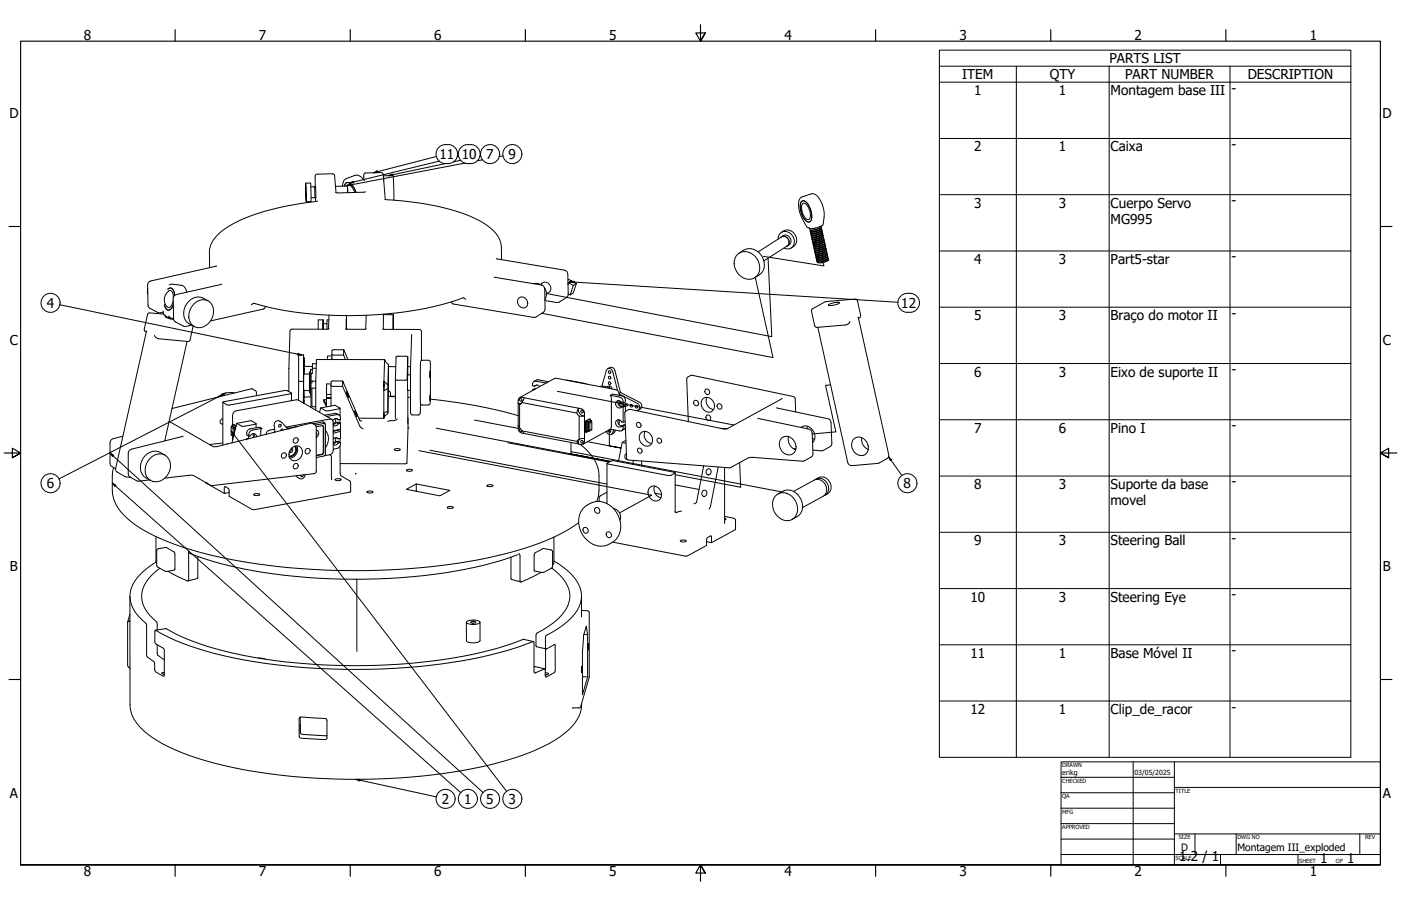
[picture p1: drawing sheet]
<svg xmlns="http://www.w3.org/2000/svg" width="864mm" height="559mm" viewBox="0 0 864 559" stroke-linecap="round" stroke-linejoin="round" font-family="sans-serif">
<!-- layer: Tweak Trail (ANSI) -->
<g fill="none" stroke="#000" stroke-width=".62">
<path d="M471 158l37 6-1-2M473 159l3 49-139-27M466 171l11 50-143-28M512 237l-3 1 6 28-14 2M292 259l27 5M344 241l108 21M258 278l144 27-20 11M265 278l109 21M269 264l107 21-24-5v-7M313 273l62 12M352 279l130 24M376 265v10l7 1-21-4"/>
<path d="M456 285l1 16-41-8M404 304l4 1M220 357v45"/>
</g>
<!-- layer: Visible (ANSI) -->
<g fill="none" stroke="#000" stroke-width=".62">
<path d="M188 113h3l1 7v4h-3M188 113l1 11zM194 115v7h-2M194 115h1v4v3h-1M194 115h-2M194 115v-7h1l10-1 1 1 1 11M212 115a2.1 2.1 0 0 1 2-2 2.1 2.1 0 0 1 2 1l3 5M214 115h-7M214 115a2.4 2.4 0 0 1 4 1l1 3M214 115h.1M214 114v5zM224 111v-3l1-1h11l1 16"/>
<path d="M225 111a6 6 0 0 0-6-3l-6 2a4 4 0 0 0-2 5M225 118l-18 1M236 109l1 3M236 108h6l1 15M194 122l1 2M196 124a156 156 0 0 0-53 14 25 25 0 0 0-14 16v11M237 123a168 168 0 0 1 56 12 25 25 0 0 1 16 16v9M494 124a4 4 0 0 1 5 3 9 9 0 0 1 0 10 7 7 0 0 1-5-7l-1-4zM495 126a3 3 0 0 1 4 3l1 4a2.1 2.1 0 0 1-2 3 8 8 0 0 1-3-10zM506 139v1a10 10 0 0 1-7 2v-1M306 160l42 7 1 1 1 1v12v2l-6 4-8-2M455 157a9 9 0 0 1 13 8 7 7 0 0 1-4 7 7 7 0 0 1-9-3 9 9 0 0 1 0-12z"/>
<path d="M456 156a9 9 0 0 1 14 2 9 9 0 0 1-5 13M467 155l15-9a3 3 0 0 1 4 1 3 3 0 0 1-1 5l-14 9M480 147a5 5 0 0 1 3-4 5 5 0 0 1 6 3 5 5 0 0 1 0 6 5 5 0 0 1-6 1M481 146a3 3 0 0 1 5 1 3 3 0 0 1-1 5M482 143a6 6 0 0 1 8 2 6 6 0 0 1-2 8M482 146a3 3 0 0 1 5 1 3 3 0 0 1-2 5M500 142l-1 1M501 141l6-2 1-5a15 15 0 0 0-6-14l-8 1a8 8 0 0 0-1 10l4 9 2 1h2M502 150l-1 1M502 152v1M505 141l-3 1h-2M506 142l-4 1h-2"/>
<path d="M506 143l-4 1h-2M506 140h.1M506 140v1l-2 1-5 1M506 141l1 1h-1l-3 1-3 1v-1M506 144l-4 1h-2M506 141a6 6 0 0 1-5 2h-2M506 142l1 1h-1l-2 2h-4v-1M506 145l-3 1-2 1M507 142a6 6 0 0 1-6 2h-1M507 144v1l-3 1h-4l1-1M507 146l-3 2h-3M507 143a6 6 0 0 1-6 2h-1"/>
<path d="M507 145a4 4 0 0 1-4 2h-2M507 147l-3 2h-3M507 144a6 6 0 0 1-6 3l-1-1M507 146a4 4 0 0 1-4 2l-2 1v-1M507 149l-3 1h-3M507 145a6 6 0 0 1-5 3l-2-1M507 147l1 1h-1l-3 1-3 1v-1M507 150l-3 1h-2M508 146a6 6 0 0 1-6 3l-1-1M508 148v1l-2 1-5 1M508 151l-3 1h-3M508 147v1a10 10 0 0 1-7 2"/>
<path d="M508 149v1l-2 1-5 1 1-1M508 152l-3 1h-3M508 149a10 10 0 0 1-7 2M508 151a4 4 0 0 1-4 2h-2M508 153l-3 2h-3M508 150a10 10 0 0 1-6 2h-1M508 152h1a4 4 0 0 1-5 2h-2M508 154l-3 2h-2M509 151a10 10 0 0 1-7 2M509 153a4 4 0 0 1-4 2h-3h1M509 155l-4 2h-2M509 152a10 10 0 0 1-7 2"/>
<path d="M509 154a4 4 0 0 1-4 2h-3h1M509 157l-4 1h-2M509 153a6 6 0 0 1-6 3l-1-1M509 155a4 4 0 0 1-4 3h-2v-1M509 158l-3 1h-3M509 154a6 6 0 0 1-5 3l-2-1M509 156h1a4 4 0 0 1-5 3h-2v-1M509 159l-3 1h-2M510 155a6 6 0 0 1-6 3h-1M510 157v1a4 4 0 0 1-4 2h-3l1-1M510 157a6 6 0 0 1-6 2h-1M510 159a4 4 0 0 1-4 2h-2v-1"/>
<path d="M510 158a6 6 0 0 1-6 2h-1M510 160h1l-1 1-4 1M510 159a6 6 0 0 1-5 3l-2-1M91 178v3M103 178h1a2.6 2.6 0 0 1 4 3v1M104 179a2.1 2.1 0 0 1 2 1 2.1 2.1 0 0 1 1 2v1M104 180a6 6 0 0 0 0 10l2-2 1-3M104 176l2-1 6 1a5 5 0 0 1 3 4M134 164l-42 10-1 2 1 13 5 4h4M137 175l-28 7-2 1v1v14l7 3h4M305 171l30 5 1 2v14l-6 3-1 1-50-8M329 175a7 7 0 0 1 5 1"/>
<path d="M334 176a3 3 0 0 1 5 0 3 3 0 0 1-2 5M335 177a7 7 0 0 1 1 8M350 173l1-1 1 1-2 1M350 174l2-1 3 2-2 1-3-2v1zM355 175l-2 6-2 1 2-6M504 162h2M510 160l-3 1-3 1M511 160l-1 1-4 1M101 192v2M101 194l-10-1-2 10M101 188a2.5 2.5 0 0 0 2 3 2.5 2.5 0 0 0 3-2l1-1M101 194l1 1"/>
<path d="M102 195v1h1l4 1M102 195l2 1M104 196h3M120 187a7 7 0 0 1 9-1 7 7 0 0 1 2 9 8 8 0 0 1-13 5 10 10 0 0 1 2-13zM128 186a9 9 0 0 0-11-1 9 9 0 0 0-3 11 9 9 0 0 0 6 5M163 189v2l-33 7M199 197v6zM199 197h-3v6M199 200h3M203 197h-1v6M203 194v9M214 197l-1 6"/>
<path d="M214 195v8M226 194l-1 9M236 194v9M236 194h6M236 194h.1M242 194v9zM278 186l1 1M287 185l-1-1a237 237 0 0 1-130 3l-1 1M320 184a3 3 0 0 1 5 1 3 3 0 0 1-2 5 4 4 0 0 1-4-2 4 4 0 0 1 1-4zM350 181l1 1M501 191l-1 1 2 9 1 1 19-2 1-1 1-1M509 186l-8 4"/>
<path d="M511 188l1-1a6 6 0 0 1 5 0 8 8 0 0 1-6 1zM528 185l-1-1-18 2M529 185l2 10-1 1h-1M529 196l19 84v2l-1 1-6 3-16 1-2-1-19-84M89 203l1 2M91 204l-20 85 1 2a12 12 0 0 0 9 3M95 207l1 1 2 1 18 2 1-1M115 211l-13 61M119 201l-2 9M187 219h-2l-1 1v15M203 203h-23h-1l-1 24M205 219h7"/>
<path d="M205 220h-3v2M205 219v3M212 216h-7v3M213 203h13M236 203h23l1 1v18M254 206l-1 22M156 240l-50 12M156 240l2 1v3M178 227v14M178 227h.1M184 235h3M184 235v12"/>
<path d="M187 240v3zM187 220v2zM187 223v2zM187 226v2zM187 228v3zM187 221h.1M187 231v10M187 231h4M187 231v-12v30M187 225v1zM187 227v2zM187 222v2z"/>
<path d="M187 226h6M191 229v1v12M192 230v21M192 230h.1M192 235v1M192 235h3M193 228h-2l1 16M193 227l-1 3M193 227h2M195 239h-3v12h3M195 224h-2v3M204 238h7"/>
<path d="M204 237h-3v6M204 238v12M211 238l11 25 2 1M211 238v-3l11 24 1 1M211 235h-7v3M213 222l-1-3v-3l3 6M237 235v23v-1M237 235v1a2.4 2.4 0 0 1 2 3 2.4 2.4 0 0 1-2 2zM237 237v2zM237 223v-1v1M237 223l2 2v30M237 223v12"/>
<path d="M237 222h-42v31M239 240v14M239 225v13M239 226h5M244 234v24M251 220h-7v14M251 220v14h-7M251 220v11M251 226h2M253 231h-2v3v7h2M253 228v27M253 228h.1"/>
<path d="M259 223l6-1a31 31 0 0 1 0 13v5a21 21 0 0 1 0 10h-5a31 31 0 0 1-1-13zM265 229v4zM265 230v3zM329 235l3-1 6 1M330 238l1-1 2 1M330 240h-2l1 1M331 237l-1 1M337 236l-7-1a2 2 0 0 0-2 3h2M349 235l12 2M369 238a9 9 0 0 1 8 2M371 238l3-10a2.2 2.2 0 0 1 2-1 2.2 2.2 0 0 1 2 2l3 12M374 239a1.7 1.7 0 0 1 2-1 1.7 1.7 0 0 1 1 2"/>
<path d="M375 227a2.6 2.6 0 0 1 4 1l3 14M376 238v1M424 233l-1 1 1 26M424 233l3-2 62 14 1 1M104 260l28 16 60-15 2 1 6-1 1 1-1 19-5 1M137 258a1.6 1.6 0 0 0-1 2 1.6 1.6 0 0 0 1 1M137 248v27M137 248l39-7h1l3 2-39 7h-1zM145 242a12 12 0 0 0-11 3M180 243v4M187 248v1zM187 249v-4v4"/>
<path d="M187 243v2zM187 245v2zM187 241v3zM187 241h4M187 247v1zM187 244v2zM187 241v8M192 245h-5M198 252l9-2 3 2-8 1-4-1-1 2M200 247v1l1 3v-2M201 247h-1l1 2M201 246v3"/>
<path d="M201 251h.1M201 243h3M201 246h3M201 243v2M201 245v1M201 245h3M201 257l7-1a2 2 0 0 1 2 3h-1M204 259l-21-12-36 6a3 3 0 0 0-4 3v6M206 258a1.9 1.9 0 0 1-1 3M207 258l2 1M209 259a2 2 0 0 0-4 0M209 256l-3-1-6 1"/>
<path d="M210 252v5M210 259v2M214 242l1 3zM219 253l1 4zM221 258h16M237 255l2-1v1l-2 2zM237 255v2zM239 244l5 1M240 241l1 1M241 244h3M241 242v3M245 258l-2 1-4 1"/>
<path d="M251 258h.1M251 241v20M251 245h2M252 258l-1 28h-41M259 249v7h-5l-1-1M265 244v3zM265 246a304 304 0 0 1 54 10M320 250v14M322 248l34 7M323 245l-2 4-1 1-1-1h2M328 240v1M357 252a3 3 0 0 1 3 3v17a1.7 1.7 0 0 1-2 2l-35-7"/>
<path d="M357 252l-35-7a1.8 1.8 0 0 0-3 2l1 18a3 3 0 0 0 3 2M357 252v2l1 2 2 1a3 3 0 0 1-4-1 3 3 0 0 1 1-4zM357 257v14M364 259l-3 1M364 259l-3 1v7l2-1M365 259l-3 1h-1v7l1-1M376 244l1 2v17l-1 2M381 259v2l2 2M381 247v3l2 1M382 243l-1-2-1-1-38-7-22 12M382 259l-1 3M382 243l11 6a2.3 2.3 0 0 1 1 2 2.3 2.3 0 0 1-2 2"/>
<path d="M382 243v1M382 247v3M382 247l1 4M382 242h.1M382 242v1M382 242l12 6a2.6 2.6 0 0 1 2 3 2.6 2.6 0 0 1-3 2M383 251h1M383 248l1 2M383 251l2-1h1l-2 1zM384 249v-2l-1-2-7-1 2-1 6 1 1 2 1 2h-3a2.1 2.1 0 0 0-3 0 2.1 2.1 0 0 0 0 3 1.8 1.8 0 0 0 3 0M384 251v9M384 248v3"/>
<path d="M385 260h-2a2.1 2.1 0 0 0-3-1 2.1 2.1 0 0 0 0 4 1.9 1.9 0 0 0 3 0M386 250v4M388 253l-2 1-1 1 1 28h1l63 5M433 246a5 5 0 0 1 7 2 5 5 0 0 1-2 6 5 5 0 0 1-5-2 5 5 0 0 1 0-6zM436 245a5 5 0 0 0 4 8M467 258l32 7 2 2v14l-6 3-33-2-12 6M479 252l32 7 1 2 1 12-1 2a10 10 0 0 1-11 3M482 246l-35 19-59-13M490 246v8M76 269l-6 2-2 1v14v1l3 2M113 269l-32 8-1 1-1 2v13l6 4 7-1M137 273l-8 1"/>
<path d="M140 273v1M142 268l2 1M143 263l-1 5 2 1M143 263l1 1h-2M143 263l2 1h-1v3M143 263h.1M143 269v2M143 262v1M144 264v5M145 264v1M146 263l-3-1 2 1M146 261l3 2 9-2-3-2-9 2-3 12"/>
<path d="M152 271h.1M153 265h1l6-2 1 1-6 2-1 1-1 2-1-1zM153 271h-1M153 269l1 1M153 269l2-1a1.8 1.8 0 0 1 2 0 1.8 1.8 0 0 1 1 1M156 268v1v1M156 267v3M158 261v3M161 264v1v4M169 265l-4 1-1 2M169 266v1M175 265h-2v1"/>
<path d="M176 263l27-5a1.8 1.8 0 0 1 2 2v18v2h-2M177 265l-3-4a2.6 2.6 0 0 0-3-1 2.6 2.6 0 0 0-2 2v5M178 264h.1M180 277l-1 1-1 1M180 277a4 4 0 0 1 5-1 4 4 0 0 1 1 5 4 4 0 0 1-7 2 4 4 0 0 1 1-6zM180 276v1v2h-2M182 275a4 4 0 0 1 0 4 4 4 0 0 1-4 2 4 4 0 0 0 4-6zM182 275a4 4 0 0 1 0 5 4 4 0 0 1-4 2M183 275a5 5 0 0 1-4 8M183 263l-6 1M194 262l1 1M195 267v1"/>
<path d="M195 265a2.7 2.7 0 0 1 2 3 2.7 2.7 0 0 1-2 2M199 263v16l-1 1-3 1M199 261h1zM200 261l-1-1-6 1M201 265a9 9 0 0 1 0 11M205 266l5-1-5 1M207 270a1.9 1.9 0 0 1-2 3M207 272l-2 2M207 261l-2 1M207 270l2 1M209 273l-2 1h-2M209 271l-2-1-2 1"/>
<path d="M209 261l-2 2-2-1M210 275v17v1l6 4v1M210 270v3M210 273v2l-1 1-4 1M210 273l-1-1h-2l2 1M210 261l-2-1-1 1h2M210 261v5l-5 1M210 266v4l-1 1M210 273h-1M210 261h-1M243 277h2h2a2.7 2.7 0 0 1-4 0zM319 263l4 4"/>
<path d="M321 264l-1 1 1 1h1l34 6M357 271v3l-1-2M358 274a25 25 0 0 1 11 19v11l-1 5M360 270l-3 1-1 1M362 266h1M363 260l1 1v4l-1 1zM364 261l1-1v-1l-3 1v6M365 260v5l-2 1M365 265h-1M376 265v1v1l-1-1v-1M376 265l-17 9M378 265v2a2.1 2.1 0 0 1-3 1 2.1 2.1 0 0 1-1-2"/>
<path d="M379 265v2l-2 1M383 263l2-1-1 1zM384 273l-3 12M384 273h2M384 263v1a1.8 1.8 0 0 1-2 2l-6-1M386 263l-1 2-2 1M386 272l-2 1M386 280a2 2 0 0 0-1 2 2 2 0 0 0 2 1M395 267a5 5 0 0 1 7 2 5 5 0 0 1-2 6 5 5 0 0 1-5-2 5 5 0 0 1 0-6zM398 266a5 5 0 0 0 4 8M444 264h4M482 270a6 6 0 0 1 8 3 6 6 0 0 1-3 7 6 6 0 0 1-6-3 6 6 0 0 1 1-7z"/>
<path d="M486 269v2a7 7 0 0 0 4 6M489 277h2M494 264a6 6 0 0 1 7 1 6 6 0 0 1 0 8M498 263l-1 1M501 270l1 1M526 271a6 6 0 0 1 8 1 6 6 0 0 1 0 8 6 6 0 0 1-8-1 6 6 0 0 1 0-8zM531 270l1 4 1 2 2 1M70 288a48 48 0 0 0 0 19 37 37 0 0 0 19 20 214 214 0 0 0 76 22 417 417 0 0 0 150-8 129 129 0 0 0 42-19M92 283a7 7 0 0 1 10-2 7 7 0 0 1 3 8 8 8 0 0 1-6 7 8 8 0 0 1-8-2 10 10 0 0 1 1-11zM102 281a9 9 0 0 0-14 2 9 9 0 0 0 5 13M127 298l11 6M187 293l-1 1-1-1"/>
<path d="M188 293a2.8 2.8 0 0 1-2 2 2.8 2.8 0 0 1-4-2M195 291l-1 1-63 8-13-7-16 2M195 281l4-1 1-1v-15l-1-1h-4v28M200 281h.1M203 280l-3 1M203 280l1 1M204 281v1l1 14M207 296l2-1 1 1a2.5 2.5 0 0 1-3 0zM216 298v5v1l-60 10-15-8v-4l-2-2-1 4h3M219 292h.1M251 290l2-1 1 1a2.5 2.5 0 0 1-3 0zM257 299l20 3-6 4-20-4 6-3v4"/>
<path d="M300 299h4a2 2 0 0 1-4 0zM374 286v25M374 286l3-2h1l38 8-2 1h-2l-37-7zM390 284v2M396 284v3M403 300a5 5 0 0 0 4 7M416 292v24M416 299l15 3M434 287l-5 22-1 2M443 288l-5 25-1 1M447 288v35M503 296a6 6 0 0 1 7 2 6 6 0 0 1-2 8"/>
<path d="M503 295a6 6 0 0 1 8 2 6 6 0 0 1-2 8M156 305l3-1 1 1a2.5 2.5 0 0 1-4 0zM226 303h2h2a2.6 2.6 0 0 1-4 0zM276 313l2-1 2 1a2.6 2.6 0 0 1-4 0zM360 313a13 13 0 0 1 22 8 12 12 0 0 1-8 15 12 12 0 0 1-15-7 13 13 0 0 1 1-16zM374 304l-4 2-1 3M378 314a5 5 0 0 1 4 7M401 300a5 5 0 0 1 6 3 5 5 0 0 1-2 6 5 5 0 0 1-5-3 5 5 0 0 1 1-6zM420 315l-3 1h-1M447 319l6 1v6l-14 9M447 320v1M478 306a8 8 0 0 1 13 5 7 7 0 0 1-3 9 7 7 0 0 1-9-2 10 10 0 0 1-1-12z"/>
<path d="M480 305a9 9 0 0 1 12 1 9 9 0 0 1-1 13l-3 1M489 303l13-7a6 6 0 0 1 7 3 6 6 0 0 1-2 7l-12 7M96 331l1 16M98 338h5l4 3 1 11h-6l-5-3v-9l1-1M341 331v16v1M420 333h3a2.6 2.6 0 0 1-4 1zM436 334l3 1-1-4-2 1v4l-13 7-45-9M97 347h.1M99 350a21 21 0 0 0-11 20 28 28 0 0 0 9 14v5M122 343v14l-6 1M315 344v13l6 2M319 342a301 301 0 0 1-109 15 287 287 0 0 1-93-16l-1-1v18l-7-3-5-3"/>
<path d="M320 341l1 2v16l4-1 9-5M330 341l5-3 5 2v10l-5 3-5-1-1-10zM340 350a21 21 0 0 1 11 21 31 31 0 0 1-16 17l-4 3-1 7 7 2M341 346a32 32 0 0 1 17 18 19 19 0 0 1-8 19l-14 9v8l6-2v16v1l-5 3-1-1v-5l-6 3h-1v-19a298 298 0 0 1-101 17 340 340 0 0 1-111-15l-9-3-12-6v8l5 3v1v15v1l-5-3-1-6-5-3v-20a24 24 0 0 1-10-19 26 26 0 0 1 13-17l3-2M80 379l-1 5M80 368v67a24 24 0 0 0 11 18 133 133 0 0 0 51 20 387 387 0 0 0 165-3 110 110 0 0 0 43-19 21 21 0 0 0 9-17M358 377h4l1 1v39M358 368v12M80 383l-1 1v26v2M96 389l6-1a178 178 0 0 0 67 19 366 366 0 0 0 139-8l15-5 6 2M97 398v6l4 3M287 384l1 11a7 7 0 0 0 8 0v-11"/>
<path d="M288 384a8 8 0 0 1 8 0 7 7 0 0 1-8 0zM290 384h3a1.9 1.9 0 0 1-3 0zM360 391h2M361 386l1 5v27l-3 11v-27l1-10zM363 397v4zM79 412h.1M79 412l1 1M101 415h-1l1 1M159 406l5 1M329 411l7 1M336 415h2v1h-2h1M336 400v13"/>
<path d="M359 411v4zM359 417l3 1M363 417l-5 19-5 1M185 442l16 1v13h-1l-15-1-1-1zM185 442v10l1 1 16 1M185 447h.1M185 447v5"/>
<circle cx="376" cy="229" r=".8"/>
<circle cx="376" cy="233" r=".8"/>
<circle cx="376" cy="236" r=".8"/>
<circle cx="321" cy="247" r=".8"/>
<circle cx="359" cy="254" r=".8"/>
<circle cx="386" cy="250" r=".8"/>
<circle cx="389" cy="250" r=".8"/>
<circle cx="392" cy="251" r=".8"/>
<circle cx="429" cy="249" r="1.7"/>
<circle cx="436" cy="242" r="1.7"/>
<circle cx="437" cy="258" r="1.7"/>
<circle cx="444" cy="251" r="1.7"/>
<circle cx="173" cy="263" r=".8"/>
<circle cx="182" cy="272" r="1.6"/>
<circle cx="190" cy="278" r="1.6"/>
<circle cx="359" cy="272" r=".8"/>
<circle cx="394" cy="262" r="1.5"/>
<circle cx="394" cy="278" r="1.6"/>
<circle cx="406" cy="272" r="1.6"/>
<circle cx="175" cy="281" r="1.6"/>
<circle cx="182" cy="288" r="1.6"/>
<circle cx="437" cy="291" r="1.8"/>
<circle cx="368" cy="315" r="1.8"/>
<circle cx="434" cy="304" r="1.8"/>
<circle cx="361" cy="327" r="1.8"/>
<circle cx="375" cy="330" r="1.8"/>
</g>
<g fill="#000">
<circle cx="104" cy="195" r=".3"/>
<circle cx="104" cy="196" r=".3"/>
<circle cx="237" cy="223" r=".3"/>
<circle cx="177" cy="265" r=".3"/>
<circle cx="252" cy="264" r=".3"/>
<circle cx="374" cy="266" r=".3"/>
<circle cx="127" cy="298" r=".3"/>
<circle cx="79" cy="383" r=".3"/>
</g>
<!-- layer: Symbol (ANSI) -->
<g fill="none" stroke="#000" stroke-width=".62">
<path d="M579 41v-10h254v10M579 51h254M626 41v426M684 41v426M758 41v426M833 41h-254v10M833 41v426h-254v-416M269 97l-39 10M271 91a7 7 0 0 1 7-1 7 7 0 0 1 4 7 7 7 0 0 1-9 4 7 7 0 0 1-3-9zM271 99l-55 14M283 96l-1 1M284 99l-5 1"/>
<path d="M296 96h.1M297 99h-3M310 96l-2 1M579 85h254M216 113l2-1v1zM216 114h1h-3h2M230 107l2-2 1 1zM239 108l3-1v1zM275 101l-36 7M287 101l-73 13M290 101a6 6 0 0 0 6-7 6 6 0 0 0-8-5 6 6 0 0 0-5 7 6 6 0 0 0 7 5M579 120h254"/>
<path d="M579 155h254M351 174l3-1v1zM351 174l203 12M37 188l149 31M561 181a6 6 0 0 0-8 6 6 6 0 0 0 8 6M561 181a6 6 0 0 1 6 6 6 6 0 0 1-6 6M579 189h254M184 218l2 1h-3zM579 224h254M137 243l2-1-2 2zM139 242l-103 53M579 259h254"/>
<path d="M68 279l2 2h-1zM68 279l230 210M142 266l2 2zM142 266l170 222M69 298l2 1v1zM69 298l215 191M548 282l2 2h-1zM548 282l8 11M579 294h254M579 328h254M579 363h254M579 398h254"/>
<path d="M579 432h254M219 481h3v1zM219 481l50 10"/>
<circle cx="302" cy="95" r="6"/>
<circle cx="316" cy="95" r="6"/>
<circle cx="31" cy="187" r="6"/>
<circle cx="31" cy="298" r="6"/>
<circle cx="559" cy="298" r="6"/>
<circle cx="275" cy="493" r="6"/>
<circle cx="288" cy="493" r="6"/>
<circle cx="302" cy="493" r="6"/>
<circle cx="316" cy="493" r="6"/>
</g>
<!-- layer: Border (ANSI) -->
<g fill="none" stroke="#000" stroke-width=".7">
<path d="M108 18v7M216 18v7M324 18v7M432 15v10l-3-5h6l-3 5 3-5M540 18v7M648 18v7M756 18v7M6 140h7M851 140h7M3 279h10l-5-3v6l5-3-5 3M861 279h-10l5-3v6l-5-3 5 3M6 419h7"/>
<path d="M851 419h7M13 533v-508h838v508h-838h838M108 533v8M216 533v8M324 533v8M435 538l-3-5 3 5h-6l3-5v11M540 533v8M648 533v8M756 533v8"/>
</g>
<!-- layer: Title (ANSI) -->
<g fill="none" stroke="#000" stroke-width=".62">
<path d="M654 470h197v63h-197zM654 479h70M698 470v63M724 470v63M654 489h70M654 498h70M724 486h127M654 508h70M654 518h70M724 514h127M737 514v13M762 514v13"/>
<path d="M838 514v13M654 527h197M752 527v6M800 527v6"/>
</g>
<!-- layer: Symbol (ANSI) -->
<path d="M214 114l2-1 1 1zM216 113l2-1v1zM230 107l2-2 1 1zM239 108l3-1v1zM351 174l3-1v1zM184 218l2 1h-3zM137 243l2-1-2 2zM142 266l2 2zM68 279l2 2h-1zM69 298l2 1v1zM548 282l2 2h-1zM219 481h3v1z" fill="#000"/>
<g font-size="8.4">
<text x="52" y="24">8</text>
<text x="160" y="24">7</text>
<text x="268" y="24">6</text>
<text x="376" y="24">5</text>
<text x="483" y="24">4</text>
<text x="591" y="24">3</text>
<text x="699" y="24">2</text>
<text x="807" y="24">1</text>
<text x="684" y="39">PARTS LIST</text>
<text x="593" y="49">ITEM</text>
<text x="647" y="49">QTY</text>
<text x="694" y="49">PART NUMBER</text>
<text x="769" y="49">DESCRIPTION</text>
<text x="600" y="59">1</text>
<text x="653" y="59">1</text>
<text x="685" y="59">Montagem base III</text>
<text x="759" y="57">-</text>
<text x="6" y="73">D</text>
<text x="852" y="73">D</text>
<text x="600" y="93">2</text>
<text x="653" y="93">1</text>
<text x="685" y="93">Caixa</text>
<text x="759" y="92">-</text>
<text x="271" y="98">11</text>
<text x="285" y="98">10</text>
<text x="300" y="98">7</text>
<text x="313" y="98">9</text>
<text x="600" y="128">3</text>
<text x="653" y="128">3</text>
<text x="685" y="128">Cuerpo Servo</text>
<text x="759" y="126">-</text>
<text x="685" y="138">MG995</text>
<text x="759" y="161">-</text>
<text x="600" y="163">4</text>
<text x="653" y="163">3</text>
<text x="685" y="163">Part5-star</text>
<text x="29" y="190">4</text>
<text x="556" y="190">12</text>
<text x="600" y="197">5</text>
<text x="653" y="198">3</text>
<text x="685" y="198">Braço do motor II</text>
<text x="759" y="196">-</text>
<text x="6" y="213">C</text>
<text x="852" y="213">C</text>
<text x="600" y="232">6</text>
<text x="653" y="232">3</text>
<text x="685" y="232">Eixo de suporte II</text>
<text x="759" y="231">-</text>
<text x="600" y="267">7</text>
<text x="653" y="267">6</text>
<text x="685" y="267">Pino I</text>
<text x="759" y="265">-</text>
<text x="29" y="301">6</text>
<text x="557" y="301">8</text>
<text x="600" y="302">8</text>
<text x="653" y="302">3</text>
<text x="685" y="302">Suporte da base</text>
<text x="759" y="300">-</text>
<text x="685" y="312">movel</text>
<text x="759" y="335">-</text>
<text x="600" y="336">9</text>
<text x="653" y="336">3</text>
<text x="685" y="336">Steering Ball</text>
<text x="6" y="352">B</text>
<text x="852" y="352">B</text>
<text x="598" y="371">10</text>
<text x="653" y="371">3</text>
<text x="685" y="371">Steering Eye</text>
<text x="759" y="369">-</text>
<text x="598" y="406">11</text>
<text x="653" y="406">1</text>
<text x="685" y="406">Base Móvel II</text>
<text x="759" y="404">-</text>
<text x="598" y="440">12</text>
<text x="653" y="440">1</text>
<text x="685" y="440">Clip_de_racor</text>
<text x="759" y="439">-</text>
<text x="6" y="492">A</text>
<text x="852" y="492">A</text>
<text x="272" y="496">2</text>
<text x="286" y="496">1</text>
<text x="300" y="496">5</text>
<text x="313" y="496">3</text>
<text x="727" y="531">1.2 / 1</text>
<text x="814" y="533">1</text>
<text x="830" y="533">1</text>
<text x="52" y="541">8</text>
<text x="160" y="541">7</text>
<text x="268" y="541">6</text>
<text x="376" y="541">5</text>
<text x="483" y="541">4</text>
<text x="591" y="541">3</text>
<text x="699" y="541">2</text>
<text x="807" y="541">1</text>
</g>
<g font-size="6.3">
<text x="728" y="525">D</text>
<text x="763" y="525">Montagem III_exploded</text>
</g>
<g font-size="4.3">
<text x="655" y="478">erikg</text>
<text x="699" y="478">03/05/2025</text>
</g>
<g font-size="3.5">
<text x="655" y="473">DRAWN</text>
<text x="655" y="483">CHECKED</text>
<text x="725" y="489">TITLE</text>
<text x="655" y="492">QA</text>
<text x="655" y="502">MFG</text>
<text x="655" y="511">APPROVED</text>
<text x="727" y="518">SIZE</text>
<text x="763" y="518">DWG NO</text>
<text x="841" y="518">REV</text>
<text x="725" y="530">SCALE</text>
<text x="801" y="533">SHEET</text>
<text x="824" y="533">OF</text>
</g>
</svg>
